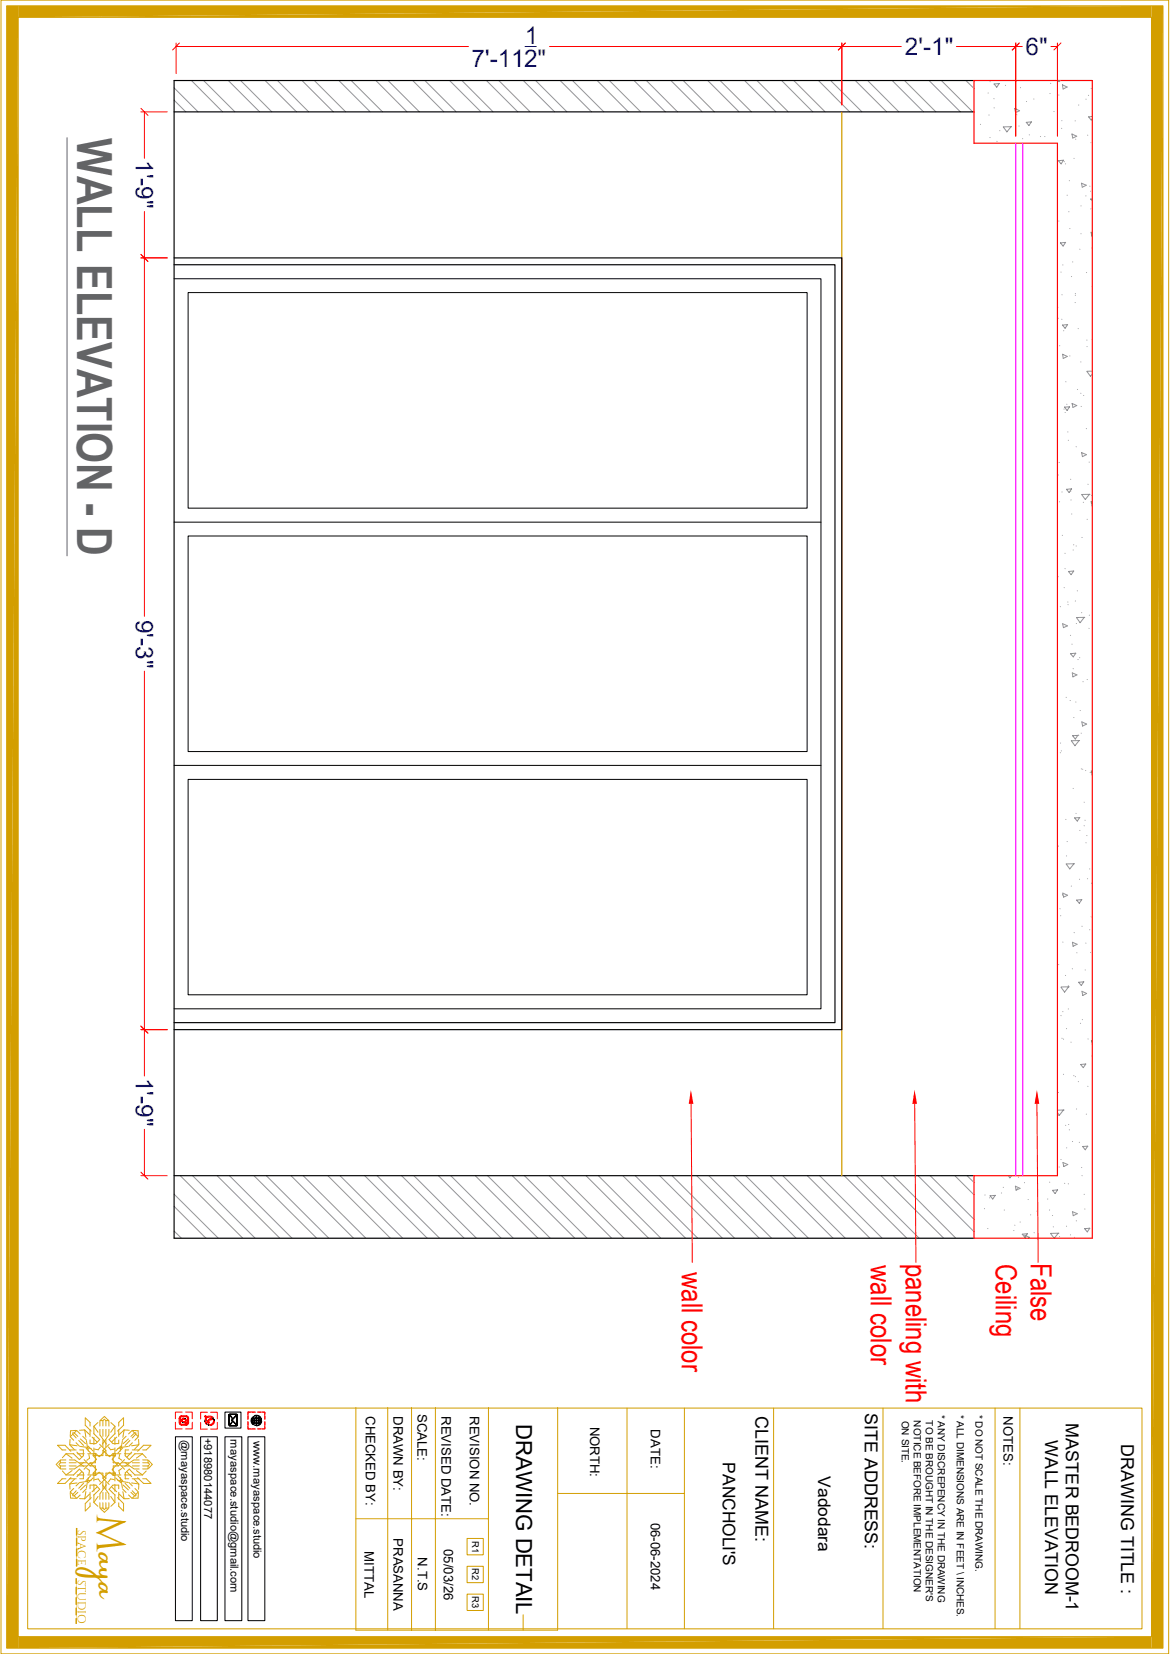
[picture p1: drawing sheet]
<svg xmlns="http://www.w3.org/2000/svg" width="297mm" height="420mm" viewBox="0 0 297 420" stroke-linecap="round" stroke-linejoin="round" font-family="sans-serif">
<g fill="none" stroke="#939598" stroke-width=".25">
<path d="M44.2 25.4l3 3M44.2 22.3l6.1 6.1M48.6 20.4l7.9 8M51.7 20.4l7.9 8M58 20.4l7.9 8M61.1 20.4l7.9 8M67.3 20.4l8 8M70.4 20.4l8 8M76.7 20.4l7.9 8M79.8 20.4l8 8M86 20.4l8 8M89.2 20.4l7.9 8"/>
<path d="M95.4 20.4l7.9 8M98.5 20.4l8 8M104.8 20.4l7.9 8M107.9 20.4l7.9 8M114.1 20.4l8 8M117.3 20.4l7.9 8M123.5 20.4l7.9 8M126.6 20.4l8 8M132.8 20.4l8 8M136 20.4l7.9 8M142.2 20.4l8 8M145.3 20.4l8 8"/>
<path d="M151.6 20.4l7.9 8M154.7 20.4l7.9 8M161 20.4l7.9 8M164.1 20.4l7.9 8M170.3 20.4l8 8M173.4 20.4l8 8M179.7 20.4l7.9 8M182.8 20.4l8 8M189 20.4l8 8M192.2 20.4l7.9 8M198.4 20.4l7.9 8M201.5 20.4l8 8"/>
<path d="M207.8 20.4l7.9 8M210.9 20.4l7.9 8M217.1 20.4l8 8M220.3 20.4l7.9 8M226.5 20.4l7.9 8M229.6 20.4l8 8M235.8 20.4l8 8M239 20.4l7.9 8M245.2 20.4l2.1 2.1M248.9 31.6h.1M250.8 23.6h.1M251 29.2h.1"/>
<path d="M251.3 34.9h.1M251.3 20.7h.1M252.3 25.1h.1M252.3 21.3l1.4-.1-.7 .9zM252.3 27.4h.1M253.1 35.9h.1M253.8 33.2h.1M255.2 21.7h.1M256.7 32.2l-1.1 1.3-.9-1.3M256.8 32.2h-2M257.6 27.6l1.2 .5-1 .5zM257.7 27.7h.1"/>
<path d="M258.1 29.2h.1M258.7 32h.1M259 22.3h.1M259.6 35.2h.1M260.5 31.1l1.3-.2-.6 1zM260.6 25.8h.1M261.3 34.2h.1M262.4 25.1h.1M264.1 34.7h.1M265.2 34.7h.1M266.5 23.7h.1M266.7 21.2h.1"/>
<path d="M267.5 28.3h.1M268.6 20.4l.3 .3 .2-.3M268.8 24.1h.1M269.5 32.6h.1M269.5 30.6h.1M269.7 21.5l1.2 .6-1 .5zM272.9 30.7h.1M273.1 35.3h.1M273.3 34.6l-1.2-.6 .2 1.1 1-.5M273.8 26.7h.1M275.7 25.2h.1M276.1 34.3h.1"/>
<path d="M276.3 24.2h.1M276.9 36.2h.1M277 22.5h.1M277.3 29.6l-.9 .1 .6 .8M277.3 30.1l-.3 .4M268.7 40.8l1.3-.1-.6 .9zM268.8 56.1h.1M270.2 41.1h.1M270.5 41.6h.1M270.9 49.6h.1M271.3 53.8h.1M271.4 45.9h.1"/>
<path d="M271.6 58h.1M272.6 40.2h.1M274.4 59.4h.1M274.4 52.3h.1M274.5 46.5l1.3 .5-1.1 .5zM275.6 49.7h.1M276.6 47.3h.1M276.9 48.6h.1M276.9 53h.1M277.3 50.5h-.4l.4 .6M277.3 59.1l-.3-.1 .2 1h.1M268.4 78v.1"/>
<path d="M269.2 61.7l1.3-.1-.6 .9zM269.3 69.1h.1M269.6 74.8h.1M269.8 67.3h.1M272 70.2h.1M272.3 66.5h.1M272.9 76.8h.1M273 74.5h.1M273 75h.1M274.1 63.3h.1M275.8 69.2h.1M277.2 63l.1 .1"/>
<path d="M277.2 72.8h.1M268.6 80.8h.1M269 87.8h.1M269.5 81.1h.1M269.7 82.5l1.3-.1-.6 1zM269.7 90l1.2 .5-1 .5zM270 84h.1M270.6 96.9h.1M271.6 90.4h.1M273.5 98.9h.1M273.7 83.4h.1M274.4 99.9h.1"/>
<path d="M274.4 91.9h.1M275.9 94.3l.9 1.2 .5-.5M275.9 86.4h.1M275.9 88h.1M277.2 86.1h.1M277.3 94.2l-1.3 .1M268.9 117.4h.1M270.1 103.9h.1M270.2 103.4l1.3-.1-.6 .9zM270.4 104.7h.1M270.8 102.7h.1M271.1 109.7h.1"/>
<path d="M271.2 111.8h.1M273.2 113.5h.1M273.3 103l-.9 .5-.2-1.1 1.1 .6M274.4 103.2h.1M274.6 114.9l1.2 .5-1 .6zM275.1 100.4h.1M275.8 108.8h.1M276.5 117.3h.1M268.6 120.6h.1M268.9 127.4h.1M269.6 124.9h.1M269.7 135.9h.1"/>
<path d="M270.7 124.2l1.3-.1-.6 1zM271.8 124.8h.1M271.8 121.7h.1M271.9 127h.1M272 130.5h.1M272.4 139.7h.1M272.5 138.3h.1M273.2 138.6h.1M274.7 136.5h.1M275 127.6h.1M276 131.9h.1M276.2 123h.1"/>
<path d="M276.6 125.5l-1.1 1.3-.9-1.2M276.7 125.5l-2 .1M277.2 125.8h.1M277.3 127.5l-.3-.1 .3 1M268.4 146.4h.2l-.2 .1M269.2 154.1h.1M269.7 158.4l1.3 .5-1 .5zM270.1 149.2h.1M270.3 140.5h.1M270.3 144.4h.1M271.1 152.9h.1M271.1 153.5h.1"/>
<path d="M272.5 145l-1.3 .1 .7 .8 .7-.9M273 152.6h.1M273.2 158.3h.1M273.5 150h.1M274.6 155.6h.1M275.3 156.8l-1.1 1.3-.9-1.3M275.4 156.8h-2M276.4 159.6h.1M276.5 156.2h.1M270.6 177.1h.1M271.7 177.9h.1M271.7 161.3h.1"/>
<path d="M271.7 166l1.4-.1-.6 .9zM272.1 163.6h.1M272.2 170.9l1.2 .5-1 .5zM272.4 169.8h.1M273.1 178.3h.1M273.6 167.5h.1M274.1 167h.1M274.9 173.1h.1M276 172.6h.1M269.2 191.1h.1M269.2 188.7h.1M269.4 190.7h.1"/>
<path d="M272.3 186.8l1.3-.1-.6 1zM272.6 182.2h.1M273.7 186.6h.1M273.8 186.8h.1M273.9 188l-1 1.4-1-1.3M274.1 188l-2 .1M274.2 180.4h.1M274.4 186.2h.1M274.5 195.2h.1M274.6 183.3l1.2 .6-1 .5zM274.8 195.3h.1M275.6 195.7h.1"/>
<path d="M276.7 196.2h.1M277.3 195.9l-.3-.1 .3 1M268.4 214.8h.2l-.2 .1M270.6 208.1h.1M270.7 217.3h.1M270.9 213.7h.1M272.4 200.2h.1M272.6 219.3l-1 1.3-1-1.2M272.8 219.3l-2 .1M272.8 207.7l1.3-.1-.6 .9zM273.1 206.5h.1M274.1 210.9h.1"/>
<path d="M275.2 203.7h.1M275.2 209.7h.1M275.4 208.3h.1M275.7 214h.1M275.9 212.2h.1M269.1 230.8h.1M269.2 232.5h.1M269.7 227.2h.1M269.8 239.2h.1M269.8 226.8l1.2 .5-1 .5zM271.9 225h.1M272.2 239.3l1.2 .5-1 .5z"/>
<path d="M272.7 236.8h.1M273.3 228.6l1.3-.2-.6 1zM274 223.3h.1M274.7 235.2h.1M275.6 239.5h.1M276.1 223.1h.1M276.6 220.6h.1M276.6 236.1h.1M277 232.8h.1M277.1 224.3h.1M268.7 244.9h.1M269.3 257.9h.1"/>
<path d="M269.8 256.9h.1M270.5 247.7h.1M271.2 256.2h.1M271.2 250.3h.1M271.3 250.6l-1 1.3-1-1.2M271.4 250.6h-1.9M272.2 246h.1M273.3 241.9h.1M273.8 249.4l1.3-.1-.6 .9zM274.3 259.8h.1M274.7 251.7l1.1 .6-.9 .5zM274.7 258.9h.1"/>
<path d="M275.5 246.3h.1M276.9 241.9h.1M268.6 277.4h.1M269.6 263.7h.1M270 272.8h.1M270 263.9h.1M270.7 261.2h.1M271.9 264.6h.1M272.6 273.1h.1M273 273.4h.1M273.7 274.7h.1M274.3 270.3l1.3-.1-.6 .9z"/>
<path d="M276.1 275.8h.1M276.2 263.8h.1M277.1 268.1h.1M277.3 264.3l-.2-.1 .2 1M277.3 269.4h.1M45.8 298.5l15.8 15.9M48.9 298.5l15.9 15.9M55.1 298.5l15.9 15.9M58.3 298.5l15.8 15.9M64.5 298.5l15.9 15.9M67.6 298.5l15.9 15.9M73.9 298.5l15.8 15.9"/>
<path d="M77 298.5l15.9 15.9M83.2 298.5l15.9 15.9M86.3 298.5l15.9 15.9M92.6 298.5l15.9 15.9M95.7 298.5l15.9 15.9M101.9 298.5l15.9 15.9M105.1 298.5l15.8 15.9M111.3 298.5l15.9 15.9M114.4 298.5l15.9 15.9M120.6 298.5l16 15.9M123.8 298.5l15.9 15.9M130 298.5l15.9 15.9"/>
<path d="M133.1 298.5l16 15.9M139.4 298.5l15.9 15.9M142.5 298.5l15.9 15.9M148.8 298.5l15.8 15.9M151.9 298.5l15.9 15.9M158.1 298.5l15.9 15.9M161.2 298.5l15.9 15.9M167.5 298.5l15.9 15.9M170.6 298.5l15.9 15.9M176.9 298.5l15.8 15.9M180 298.5l15.9 15.9M186.2 298.5l15.9 15.9"/>
<path d="M189.3 298.5l15.9 15.9M195.6 298.5l15.9 15.9M198.7 298.5l15.9 15.9M204.9 298.5l15.9 15.9M208.1 298.5l15.8 15.9M214.3 298.5l15.9 15.9M217.4 298.5l15.9 15.9M223.6 298.5l16 15.9M226.8 298.5l15.9 15.9M233 298.5l14.3 14.3M236.1 298.5l11.2 11.1M242.4 298.5l4.9 4.9"/>
<path d="M245.5 298.5l1.8 1.8M255.9 298.5l.5 .6 .4-.6M258.5 298.9h.1M268.4 282.5l.5 .7M268.4 283.2l.2 .1h-.2M268.9 296.3h.1M269.3 294.4h.1M269.8 295.2l1.3 .5-1.1 .5zM270 281.9l-1.1 1.3M270.1 281.9h-1.7M270.5 285.8h.1M270.8 291.5h.1"/>
<path d="M271.3 285.5h.1M271.4 286.9h.1M272.2 289.9h.1M273.3 281.6h.1M274 290.1h.1M274.6 296.5h.1M274.7 298.5h.1M275.5 291.9l.6-.9-1.3 .1 .7 .9M275.8 282.9h.1M44.2 306.3l8.1 8.1M44.2 303.2l11.2 11.2M44.2 312.6l1.9 1.8"/>
<path d="M249.9 306.9h.1M250 303.4h.1M250.7 312h.1M251.2 304.2h.1M251.3 303.7l1.3-.2-.6 1zM254.2 302.9h.1M254.7 301.5h.1M254.9 307.3h.1M257.3 312.5h.1M257.6 311.1h.1M257.8 301.2l1.2 .6-1.1 .4zM258.2 301.8h.1"/>
<path d="M259 310.3h.1M259.5 313.4l1.3-.1-.6 .9zM260.1 300.3h.1M260.3 314.4l-.1-.7 1.2 .5-.4 .2M261 304.6h.1M261.6 308.5h.1M262.5 313h.1M263.2 307.6h.1M263.4 313.3h.1M265.9 304.5h.1M266.4 307.3h.1M266.4 300.2h.1"/>
<path d="M266.7 313.2l.9 1.2M267.2 308.7h.1M267.2 302.3l1.3-.2-.7 1zM267.4 311.5h.1M268.6 313.1l-1 1.3M268.8 313.1l-2 .1M268.9 314h.1M270.3 300.5h.1M270.7 311.4h.1M271.2 300.6h.1M271.7 313.6h.1M272.2 307.7l1.3 .5-1 .5z"/>
<path d="M272.8 314.2h.1M273.2 310h.1M275.2 303.3h.1M275.3 312l1.3-.1-.6 .9zM275.4 307h.1"/>
</g>
<path d="M44.2 28.4h203.1M247.3 20.4h-203.1v294h203.1M44.2 65.5h169.5v196h-169.5M44.2 67.2h167.8v192.5h-167.8M44.2 298.5h203.1" fill="none" stroke="#000" stroke-width=".3"/>
<path d="M247.3 20.4h30v294h-30v-15.9h21.1v-262.1h-21.1z" fill="none" stroke="#f00" stroke-width=".3"/>
<path d="M257.9 36.4v262.1M259.6 36.4v262.1" fill="none" stroke="#f0f" stroke-width=".3"/>
<path d="M213.7 28.4v270.1" fill="none" stroke="#dd6e00" stroke-width=".3"/>
<path d="M44.2 70.8h164.2v185.4h-164.2M47.8 74.3h157.1v54.7h-157.1zM44.2 132.6h164.2M47.8 136.1h157.1v54.7h-157.1zM44.2 194.4h164.2M47.8 197.9h157.1v54.7h-157.1z" fill="none" stroke="#000" stroke-width=".25"/>
<g fill="none" stroke="#f00" stroke-width=".25">
<path d="M44.7 11.8h74.2M44.7 10.9v7.8M45.6 10.9l-1.8 1.8M139.5 11.8h89.3M213.7 10.9v15.7M214.6 10.9l-1.8 1.8M242.8 11.8h16.7M257.9 10.9v23.7M258.7 10.9l-1.7 1.8M266.8 11.8h1.6M268.4 10.9v23.7M269.3 10.9l-1.8 1.8"/>
<path d="M35.8 28.4h6.7M35.8 27.5l1.7 1.8M36.7 28.4v11.8M36.7 53.7v102.8M35.8 65.5h6.7M35.8 64.6l1.7 1.8M36.7 170.4v102.8M35.8 261.5h6.7M35.8 260.6l1.7 1.7M35.8 298.5h6.7M35.8 297.6l1.7 1.8M36.7 286.8v11.7"/>
</g>
<path d="M133.3 11.8h2.9" fill="none" stroke="#00f" stroke-width=".25"/>
<path d="M263.2 276.7l.6 3.6h-1.2z" fill="#f00"/>
<path d="M263.2 280.3l.3 40.2" fill="none" stroke="#f00" stroke-width=".25"/>
<path d="M232.2 276.7l.6 3.6h-1.2z" fill="#f00"/>
<path d="M232.2 280.3l.3 40.2" fill="none" stroke="#f00" stroke-width=".25"/>
<path d="M175.4 276.7l.6 3.6h-1.2z" fill="#f00"/>
<path d="M175.4 280.3l.3 40.2" fill="none" stroke="#f00" stroke-width=".25"/>
<path d="M17 35v106.1" fill="none" stroke="#636466" stroke-width=".25"/>
<g fill="none" stroke="#e0ac11" stroke-width=".25">
<path d="M15.2 370.8l-.9 1.1 .9 1M15.3 372.2v.8h1.4M15.3 372.2h1.4M15.3 371.4l-.3 .5 .3 .3M15.3 371.4h1.4M15.8 373.5l1 1M16.7 370.7h-1.4v.7M16.7 368.2h-.9l-1.2-1.2h1.9l1.5 1.5M16.8 374.5h1.9M16.8 369.1h1.9M16.8 369.1l-1 1.1M16.8 369.1l1.5 1.1"/>
<path d="M17.6 372.2h1.7M17.6 371.4h1.7M17.6 373h1.4M17.6 375.5h1.7M17.6 370.7h1.4M17.6 368.2h1.7M17.7 366.9l1.2 1.2M17.8 365.5l-.1 1.4 1.9 .2M17.8 379.1l.1 1.3M17.9 363.3l-.1 1.3M18 375.2l-1.5 1.5h-1.9l1.2-1.2h.9M18.3 373.4l-1.5 1.1"/>
<path d="M18.5 364.2l-.7 .6 .9 .9M18.5 379.5v.3h.3M18.5 364.2l.8 .9M18.6 374.6l1.6-1.6 1 1v1.5h-1M18.7 378l-.9 .8 .7 .7M18.8 363.9l.7-.7 .9 .9M18.8 363.9h-.3v.3M18.8 363.9l1 .8M18.9 375.6l-1.2 1.2M19 370.8l1.6 1M19.3 366.4l.9 .8M19.3 363.2l-1.4 .1"/>
<path d="M19.3 378.5l-.8 1M19.5 368.7l1.2 1.3M19.6 376.6l-1.9 .2 .1 1.4M19.6 374.5h1.8M19.6 369.1h1.8M19.8 378.9l-1 .9M20 365.8l1.2 1.2M20.2 363.2l1.3-.1 .3 1.9M20.2 376.4l-.9 .9M20.2 372.2h1.8M20.2 368.2h1v1.5l-1 .9-1.6-1.5M20.2 371.4h1.8"/>
<path d="M20.4 379.6l-.9 .9-.7-.7M20.4 367.3l1.9 .2 .1 1M20.4 365.4l1.3 1.2M20.6 371.9l-1.6 1M20.6 371.9l.7 .5M20.7 373.7l-1.2 1.3M21 364.7l.9 .9M21.2 376.6l-1.2 1.3M21.3 371.3l-.7 .5M21.3 373.1l1.2-1.2 .4 .3 .3-.3 1.3 1.3-.9 .9M21.5 363.1l1.2 1.2M21.7 377.1l-1.3 1.2"/>
<path d="M21.8 378.8l-.3 1.8-1.3-.1M21.8 367.7l1.2 1.3M21.9 378.1l-.9 .9M21.9 365.8l.3 1.9 1 .1M22 372.9l.7 .5-.1 .9M22.3 369.1h1.9v2.3h-1.3M22.4 367.2l1.2 1.2M22.4 375.2l-.1 .9-1.9 .3M22.6 369.4l.1 .9-.7 .5M22.7 379.4l-1.2 1.2M22.9 372.2h1.3v2.3h-1.9M22.9 362.1v-.9l-1.3-1.2v1.9l1.6 1.5"/>
<path d="M22.9 363v1.7M22.9 378v-.9h1.4l1 1.1-1.5 1.4M22.9 378.9v1.8M23 374.7l-1.2 1.3M23.2 375.9l-1 .1-.3 1.9M23.4 364.9l1.2 1.2M23.6 369.6l.9 .9-1.3 1.3-.3-.4-.4 .4-1.2-1.2M23.6 375.3l-1.2 1.2M23.7 369.1v.6h.5M23.8 364l1.5 1.5-1 1.1h-1.4v-1M23.8 367.7v1.9h2.3v-1.3M23.8 369.1h.5v.5"/>
<path d="M23.8 362.2v1.9M23.8 365v1.8M23.8 376.9v1.8M23.8 379.6v1.9M23.8 362.2l1.1 1.5M24 375.7l.9-.2 .6 .8M24.2 374.1h-.5v.4M24.3 374.6l.9-.8 1.3 1.2-.4 .4 .4 .4-1.2 1.1M24.3 374.1v.5h-.5M24.6 377.6l-1.2 1.2M24.8 361.2l-1 1M24.9 380l-1.1 1.5"/>
<path d="M25.3 366.7l1.2 1.2-.4 .4 .4 .3-1.3 1.3-.9-.9M25.4 363v1.4M25.4 379.3v1.4M25.4 364.4l1.6 2.3M25.5 360.6l1-.9 1 .9M25.5 367.4l-.6 .7-.9-.1M26 377l.5 .7M26.1 360.7h-.7v1.4M26.1 375.4v-1.3h-2.3v1.9M26.1 360.7v1.4M26.1 363v1.7M26.1 365.6v1.8"/>
<path d="M26.1 376.3v1.8M26.1 379v1.7M26.1 360.7l.4-.3 .4 .3M26.5 377.7l-1.1 1.6M26.5 377.7l1.1 1.6M26.9 360.7h.7v1.4M26.9 375.4v-1.3h2.3v1.9M26.9 360.7v1.4M26.9 363v1.7M26.9 365.6v1.8M26.9 376.3v1.8M26.9 379v1.7"/>
<path d="M27 377l-.5 .7M27.5 367.4l.6 .7 .9-.1M27.6 364.4l-1.6 2.3M27.6 363v1.4M27.6 379.3v1.4M27.7 366.7l-1.2 1.2 .4 .4-.4 .3 1.3 1.3 .9-.9M28.1 380l1.1 1.5M28.2 361.2l1 1M28.4 377.6l1.2 1.2M28.7 374.1v.5h.5M28.7 374.1h.6v.4M28.7 374.6l-.9-.8-1.3 1.2 .4 .4-.4 .4 1.2 1.1"/>
<path d="M29 375.7l-.9-.2-.6 .8M29.2 367.7v1.9h-2.3v-1.3M29.2 369.1h-.5v.5M29.2 362.2v1.9M29.2 365v1.8M29.2 376.9v1.8M29.2 379.6v1.9M29.2 362.2l-1.1 1.5M29.2 364l-1.5 1.5 1 1.1h1.4v-1M29.3 369.1v.6h-.6M29.3 369.6l-.9 .9 1.3 1.3 .4-.4 .3 .4 1.2-1.2M29.4 375.3l1.2 1.2"/>
<path d="M29.6 364.9l-1.2 1.2M29.8 375.9l1 .1 .3 1.9M29.9 374.7l1.3 1.3M30.1 372.2h-1.4v2.3h2M30.1 362.1v-.9l1.3-1.2v1.9l-1.6 1.5M30.1 363v1.7M30.1 378v-.9h-1.4l-1 1.1 1.5 1.4M30.1 378.9v1.8M30.3 379.4l1.2 1.2M30.4 369.4l-.2 .9 .7 .5M30.5 375.2l.1 .9 1.9 .3M30.6 367.2l-1.2 1.2"/>
<path d="M30.7 369.1h-2v2.3h1.4M30.9 372.2h1.8M30.9 372.9l-.7 .5 .2 .9M30.9 371.4h1.8M31.1 365.8l-.3 1.9-1 .1M31.1 378.1l.9 .9M31.2 367.7l-1.3 1.3M31.2 378.8l.3 1.8 1.3-.1M31.3 377.1l1.3 1.2M31.5 363.1l-1.2 1.2M31.6 374.5h1.7M31.6 369.1h1.7"/>
<path d="M31.6 373.1l-1.2-1.2-.3 .3-.4-.3-1.3 1.3 .9 .9M31.7 371.3l.7 .5M31.7 376.6l1.3 1.3M32 364.7l-.9 .9M32.2 373.7l1.2 1.3M32.4 371.9l1.5 1M32.4 371.9l-.7 .5M32.5 367.3l-1.9 .2-.1 1M32.6 365.4l-1.3 1.2M32.6 379.6l.9 .9 .7-.7M32.7 368.2h-.9v1.5l1 .9 1.5-1.5M32.7 376.4l.9 .9"/>
<path d="M32.8 363.2l-1.3-.1-.3 1.9M33 365.8l-1.3 1.2M33.2 378.9l1 .9M33.4 376.6l1.9 .2-.1 1.4M33.4 368.7l-1.2 1.3M33.6 375.5h1.7M33.6 378.5l.9 1M33.6 368.2h1.7M33.6 372.2h1.8M33.6 371.4h1.8M33.6 366.4l-.9 .8M33.7 363.2l1.4 .1v1.3"/>
<path d="M33.9 370.8l-1.5 1M34 373h1.3M34 370.7h1.3M34.1 375.6l1.1 1.2M34.2 363.9l-.7-.7-.9 .9M34.2 363.9h.3M34.2 363.9l-1 .8M34.2 379.8h.3M34.2 374.5h2M34.2 369.1h2M34.2 378l.9 .8-.6 .7M34.3 374.6l-1.5-1.6-1 1v1.5h.9"/>
<path d="M34.5 364.2l.6 .6-.9 .9M34.5 363.9v.3M34.5 379.5v.3M34.5 364.2l-.9 .9M34.6 373.4l1.6 1.1M34.9 375.2l1.5 1.5h2l-1.3-1.2h-.9M35.1 379.1v1.3M35.2 365.5l.1 1.4-1.9 .2M35.2 366.9l-1.1 1.2M36.2 369.1l.9 1.1M36.2 369.1l-1.6 1.1M36.2 370.7h1.4v.7"/>
<path d="M36.2 368.2h.9l1.3-1.2h-2l-1.5 1.5M36.2 372.2h1.4M36.2 371.4h1.4M37.1 373.5l-.9 1M37.6 372.2v.8h-1.4M37.6 371.4l.4 .5-.4 .3M37.7 370.8l1 1.1-1 1M17.9 380.4h1.4M23.2 380.3l-1.6 1.5v1.9l1.3-1.2v-.9M23.8 381.5l1 1M25.4 381.6v1.3h.7M25.5 383.1l1 .9 1-.9"/>
<path d="M26.1 381.6v1.3M26.1 382.9l.4 .4 .4-.4M26.9 381.6v1.3M27.6 381.6v1.3h-.7M29.2 381.5l-1 1M29.8 380.3l1.6 1.5v1.9l-1.3-1.2v-.9M35.1 380.4h-1.4"/>
</g>
<g fill="#d39e00">
<path d="M292.3 1.5h2.9l-2.9 417z"/>
<path d="M295.2 1.5v417h-2.9z"/>
<path d="M4.6 415.6h287.7l-287.7 2.9z"/>
<path d="M4.6 418.5l287.7-2.9v2.9z"/>
<path d="M4.6 1.5h287.7l-287.7 2.9z"/>
<path d="M4.6 4.4l287.7-2.9v2.9z"/>
<path d="M1.7 1.5h2.9l-2.9 417z"/>
<path d="M4.6 1.5v417h-2.9z"/>
</g>
<g fill="none" stroke="#d39e00" stroke-width=".25">
<path d="M.3 0h296.4v419.9h-296.4zM1.7 1.5h293.5v417h-293.5zM4.6 4.4h287.7v411.2h-287.7zM7 357.5h282.9v56.1h-282.9zM90.3 357.4v56.5h51.3v-56.5M98.4 357.4v56.5M104.5 357.4v56.5M110.5 357.4v56.5M124 357.4v56.5M159.2 357.5v56.1M173.7 357.5v56.1M196.4 357.5v56.1"/>
<path d="M224.2 357.5v56.1M252.6 357.5v56.1M258.9 357.5v56.1M141.6 379.2h32.1M19.4 389.8v-1.7l.1 1.7M19.4 390.7v1.7M19.4 393.3v1.8M19.4 395.9l.1 1.7v-1.7M19.5 388.1v9.5M19.5 390.7v1.7M19.5 393.3v1.8M90.3 385.7h33.7"/>
<path d="M118.6 390.7h4.1v4.1h-4.1zM118.6 397.7h4.1v4.2h-4.1zM19.3 411v1.2l.1-1.2M19.3 402.1l.1-1.2v1.2M19.3 403v1.8M19.3 405.7v1.7M19.3 408.3v1.8M19.3 400.9v11.3M19.4 403v1.8M19.4 405.7v1.7M19.4 408.3v1.8M118.6 404.8h4.1v4.1h-4.1z"/>
<path d="M132.8 410v3.9"/>
</g>
<g fill="none" stroke="#000" stroke-width=".25">
<path d="M45.7 359.6v2.1M47.6 359.6v2.1M47.7 359.6v2.1M57.1 358.6h4.1v4h-4.1zM58.1 359.4l.3-.4h1.6l.3 .4M58.1 359.3v2.6M58.1 359.2v2.8M58.2 359.1v3M58.2 359.4l.1-.2 .7 1.1-.2 .3 .2 .2-.7 1.1-.1-.1M58.4 359.2h1.7l-1 1.1zM60.2 359.3l-1.2 1.3 1.2 1.2M60.2 359.1v3"/>
<path d="M60.2 359.2v2.8M60.3 359.3v2.6M64.2 359.8l.2 .3-.5 .5zM64.6 359.5a1.3 1.3 0 0 1 1.7 .5M65 359.5l-.7 .2 .2 .4 .5-.1M65.1 359.4v2.7M65.1 359.4v2.7a1.32 1.32 0 0 0 1.3-1.2M65.2 359.5l.6 .2-.1 .4-.5-.1zM66 359.8l.3 .8-.5-.5zM44.5 364.8h4.3v46.7h-4.3zM50.9 364.8h4.3v46.7h-4.3zM57.1 364.8h4.3v46.7h-4.3z"/>
<path d="M59.1 360.9l1 1.1h-1.7zM60.3 361.8l-.4 .3h-1.6l-.2-.3M62.9 364.8h4.3v46.7h-4.3zM63.9 360.8l.5 .5-.2 .3zM63.9 360a1.27 1.27 0 0 0 .3 1.7M64 360.6l.4-.3 .1 .3zM64 360.8h.5l-.1 .3zM65 360.8h-.4v.4l.4 .1M65 360.1l-.4 .1v.4h.4M65 361.4l-.5-.1-.2 .4 .7 .2M65.2 360.8h.3l.1 .4-.4 .1zM65.2 360.1l.4 .1-.1 .4h-.3z"/>
<path d="M65.7 360.8h.5l-.5 .3zM65.7 360.3l.5 .3h-.5zM66 361.6l-.2-.3 .5-.5a1.16 1.16 0 0 1-1.1 1.1v-.5l.5-.1 .1 .4"/>
</g>
<g fill="#000">
<path d="M45.6 359.9l-.1 1.5zM45.6 359.9v1.6zM45.6 359.7v1.8zM45.6 359.7v2zM45.7 359.6v.5zM45.7 359.6v.4zM45.8 359.6l-.1 .4zM45.8 359.6v.4zM45.8 359.6v.3zM45.9 359.5l-.1 .4zM45.9 359.5v.3zM46 359.5l-.1 .3z"/>
<path d="M46 359.5v.3zM46.1 359.5v.2zM46 359.5v.2zM46.1 359.5l-.1 .2zM46.1 359.5h1.1l-1.1 .2zM46.1 359.7l1.1-.2v.2zM47.2 359.5v.2zM47.3 359.5l-.1 .2zM47.3 359.5v.2zM47.4 359.5v.3zM47.5 359.5v.3zM47.5 359.6v.3z"/>
<path d="M47.6 359.6v.4zM47.6 359.6v.5zM47.8 359.7l-.2 2zM47.8 359.7v2zM47.8 359.9v1.8zM52 359.5v.2zM52.1 359.5v.3zM52.1 359.5v.4zM52.1 359.5v.2zM52.2 359.5v.7zM52.3 359.6v1.9zM52.2 359.5l.1 .1-.1 1.8z"/>
<path d="M52.3 359.6v1.9l-.1-.1zM52.3 359.6v1zM52.3 359.6v1.2zM52.4 359.9v.5zM52.4 359.6l-.1 1zM52.4 359.6l.3 .1-.3 .2zM52.4 359.9l.3-.2v.3zM52.7 359.7v.3zM52.7 359.7l.2-.1-.2 .4zM52.9 359.6l-.2 .4zM52.9 359.6v.3zM53 359.6l-.1 .3z"/>
<path d="M53 359.6h.1l-.1 .3zM53.1 359.6l-.1 .3zM53.1 359.6v.2zM53.2 359.6l-.1 .2zM53.2 359.6h.1l-.1 .2zM53.3 359.6l-.1 .2zM53.3 359.6h.1l-.1 .2zM53.4 359.6l-.1 .2zM53.4 359.6v.2zM53.5 359.6v.3zM53.6 359.6v.3zM53.5 359.6h.1l-.1 .3z"/>
<path d="M53.6 359.6v.3h-.1zM53.6 359.6l.2 .1-.2 .2zM53.8 359.7v.3l-.2-.1zM53.8 359.7v.3zM53.9 359.8v.3zM54.1 359.9v.4zM53.9 359.8l.2 .1-.2 .2zM54.1 359.9v.4l-.2-.2zM54.1 360v.4zM58.2 359.1v.2zM58.2 359.1v.3zM58.3 359.1v.1z"/>
<path d="M58.2 359.1v.1zM58.3 359.1l-.1 .1zM58.3 359v.2zM58.3 359v.3zM58.4 359.2v.2zM58.4 359v.2zM58.4 359v.4zM58.4 359h1.5l-1.5 .2zM58.4 359.2l1.5-.2zM60 359v.2zM59.9 359v.2zM60 359l-.1 .2z"/>
<path d="M60.1 359.1v.1zM60.1 359.2l-1 1.2zM60.1 359.1v.3zM60.2 359.1v.2zM60.2 359.1v.3zM60.2 359.1l-.1 .3zM64 359.9v.3zM64 359.9l-.1 .4zM64.1 359.8l-.1 .3zM64.1 359.8v.2zM64.2 359.7l-.1 .3zM64.2 359.7v.2z"/>
<path d="M64.3 359.6v.4zM64.2 359.7l.1-.1-.1 .2zM64.3 359.6v.4l-.1-.2zM64.4 359.8v.3zM64.3 359.7v.3zM64.4 359.5l-.1 .2zM64.4 359.9v.4zM64.4 359.8v.5zM64.4 359.5h.1l-.1 .2zM64.5 359.5l-.1 .2zM64.5 359.5v.1zM64.6 359.5l-.1 .1z"/>
<path d="M64.6 359.5v.1zM64.7 359.4l-.1 .2zM64.9 359.4v.1zM64.7 359.4h.2l-.2 .2zM64.9 359.4l-.2 .2zM64.9 359.4h.1l-.1 .1zM64.9 359.5l.1-.1zM65.2 359.4h.1l-.1 .1zM65.2 359.5l.1-.1zM65.3 359.4v.1zM65.4 359.4l-.1 .1zM65.4 359.4h.1z"/>
<path d="M65.4 359.5l.1-.1v.2zM65.5 359.4v.2zM65.6 359.5l-.1 .1zM65.6 359.5h.1zM65.6 359.6l.1-.1zM65.7 359.9v.4zM65.7 359.9v.6zM65.8 359.8v.3zM65.8 359.8l-.1 .5zM65.8 359.8v.5zM65.7 359.5v.1zM65.8 359.7v.3z"/>
<path d="M65.8 359.6v.1zM65.8 359.7v.4zM65.8 359.5v.2zM65.8 359.6v.4zM65.9 359.6l-.1 .4zM65.9 359.6v.4zM66 359.7l-.1 .3zM66 359.7v.1zM66 359.7v.2zM66.1 359.8v.2zM66.2 359.9v.2zM66.2 359.9v.3z"/>
<path d="M45.5 360v1.3zM45.5 360v1.4zM45.7 361.3v.4zM45.7 361.4v.4zM45.8 361.4l-.1 .4zM45.8 361.4v.4zM45.8 361.5v.3zM45.9 361.6v.3zM46 361.6v.3zM46 361.7v.2zM46.1 360.5v.3zM46.1 360.5v.4z"/>
<path d="M46.1 361.7v.2zM46.1 361.7l-.1 .2zM46.1 360.4v.5zM46.1 360.4v.6zM46.2 360.3l-.1 .7zM46.2 360.3v.8zM46.3 360.2l-.1 .9zM46.3 360.2v.9zM46.3 360.7v.5zM46.3 360.8v.4zM46.3 360.2v.5zM46.3 360.2v1z"/>
<path d="M46.4 360.8v.4zM46.4 360.9v.3zM46.4 360.2v.3zM46.4 360.8l-.1 .4zM46.3 360.2v.4zM46.4 360.2l-.1 .4zM46.4 360.9v.4zM46.4 360.1v.4zM46.4 361v.3zM46.4 360.1v.3zM46.5 361v.3zM46.5 360.1l-.1 .3z"/>
<path d="M46.6 361.1v.2zM46.6 360.1v.2zM46.6 361.1l-.1 .2zM46.5 360.1v.3zM46.6 360.1l-.1 .3zM46.7 361.1l-.1 .2zM46.7 360l-.1 .3zM46.7 361.1v.2zM46.7 360v.3zM46.7 360.1v.2zM46.8 361.1v.2zM46.8 360.1v.2z"/>
<path d="M46.8 361.1l-.1 .2zM46.8 360.1l-.1 .2zM46.9 361v.3zM46.9 360.1v.3zM46.9 361l-.1 .3zM47 360.9l-.1 .4zM47 360.1v.4zM47 360.8v.4zM47 360.2v.3zM47 360.2v.4zM47 360.9v.4zM47.1 360.7l-.1 .5z"/>
<path d="M47.1 360.2v.5zM47.1 360.2v1zM47.2 361.2v.2zM47.2 361.3v.1zM47.1 360.2v.9zM47.2 360.3l-.1 .8zM46.1 361.7h1.1l-1.1 .2zM46.1 361.9l1.1-.2v.2zM47.2 360.3v.8zM47.2 360.4v.7zM47.2 361.2v.3zM47.2 361.7v.2z"/>
<path d="M47.3 361.7l-.1 .2zM47.2 360.4v.6zM47.3 360.5l-.1 .5zM47.3 361.2v.3zM47.3 361.2l-.1 .3zM47.3 361.7v.2zM47.3 360.5v.4zM47.3 360.6v.3zM47.4 361.2v.3zM47.4 361.2l-.1 .3zM47.4 361.6v.3zM47.4 361.6l-.1 .3z"/>
<path d="M47.4 361.2v.2zM47.5 361.3v.1zM47.5 361.3l-.1 .1zM47.5 361.6l-.1 .3zM47.5 361.5v.3zM47.5 361.5v.4zM47.6 361.4l-.1 .4zM47.6 361.3v.5zM47.6 361.4v.4zM47.9 360v1.4zM47.9 360.1v1.3zM47.8 359.9v1.6z"/>
<path d="M47.9 360l-.1 1.5zM52 360.6v.3zM52.1 360.4v.7zM52.1 360.5l-.1 .4zM52.1 360.5v.6zM52.2 360.2v1.2zM52.2 360.2l-.1 .9zM52.3 360.8v.7zM52.3 360.9v.7zM52.4 361.1v.5zM52.5 361.3v.4zM52.5 360.3l-.1 .1z"/>
<path d="M52.5 361.3l.1 .1-.1 .3zM52.6 361.4v.4l-.1-.1zM52.6 361.4v.4zM52.7 361.5v.3zM52.7 361v.2zM52.7 361.1v.1zM52.7 361.6v.3zM52.7 360.8v.5zM52.7 360.9v.3zM52.7 360.9v.4zM52.8 360.7v.7zM52.8 360.7l-.1 .6z"/>
<path d="M52.8 360.6v.8zM52.9 361.7v.2zM52.7 361.6l.2 .1-.2 .2zM52.9 361.7v.2h-.2zM52.9 360.5v.9zM52.9 360.6v.8zM52.9 360.6l-.1 .8zM53 361v.4zM53 360.5v.4zM53 360.9v.5zM53 360.5v.9zM53 360.5l-.1 .9z"/>
<path d="M52.9 361.7h.1l-.1 .2zM53 361.7v.3l-.1-.1zM53 361.1v.1zM53 361.1v.3zM53 360.4v.5zM53 361.7v.3zM53.1 361.7l-.1 .3zM53 360.4v.4zM53.1 360.4l-.1 .4zM53.1 360.4v.3zM53.2 360.3l-.1 .4zM53.1 361.7h.1l-.1 .3z"/>
<path d="M53.2 361.7l-.1 .3zM53.2 360.3v.3zM53.3 360.2l-.1 .4zM53.2 361.7h.1l-.1 .3zM53.3 361.7l-.1 .3zM53.3 360.2v.3zM53.4 360.2v.3zM53.4 360.2l-.1 .3zM53.3 361.7v.3zM53.4 361.7l-.1 .3zM53.5 360.2v.4zM53.5 360.1v.5z"/>
<path d="M53.6 360.2v.4zM53.6 360.1v.5zM53.6 360.1l-.1 .5zM53.6 361.7v.2zM53.4 361.7h.2l-.2 .3zM53.6 361.7v.2l-.2 .1zM53.6 360.2v.3zM53.7 360.2l-.1 .3zM53.6 361.7l.2-.1-.2 .3zM53.8 361.6l-.2 .3zM53.7 360.2v.3zM53.8 360.3l-.1 .2z"/>
<path d="M53.8 361.5v.4zM53.8 360.3v.1zM53.8 360.3v.2zM53.9 361.5l-.1 .4zM54 361.4l-.1 .4zM54 361.3v.4zM54.1 361.2l-.1 .5zM54.2 360v.6zM54.2 360v.8zM54.2 360.8v.8zM54.2 361v.6zM54.2 361l-.1 .6z"/>
<path d="M54.2 360v1.5zM54.3 360.2l-.1 1.3zM54.3 360.2v1.2zM54.4 360.3l-.1 1.1zM54.4 360.3v1zM54.4 360.4v.9zM54.4 360.6v.3zM54.4 360.5v.6zM54.4 360.6v.5zM54.4 360.4v.7zM58.2 361.9v.2zM58.2 361.8v.3z"/>
<path d="M58.3 361.9v.2zM58.3 361.9l-.1 .2zM58.3 361.8v.3zM58.4 362v.1zM58.4 361.7v.3zM58.4 361.8l-.1 .3zM59 360.4v.4l-.2-.2zM59 360.9l-.6 1zM58.4 359.2l.6 .8zM58.4 359.4l.6 .9zM59 360.8v.3zM59 360.6v.2z"/>
<path d="M59 360.3v.3zM59 360v.3zM59 360.1v.2zM59 360.6v.4zM59.1 360.7l-.1 .3zM59 360.1v.4zM59.1 360.3l-.1 .2zM58.4 362h1.5l-1.5 .1zM58.4 362.1l1.5-.1zM60 362v.1zM59.9 362v.1zM60 362l-.1 .1z"/>
<path d="M60.1 361.9v.2zM60.1 362v.1zM60.1 362l-.1 .1zM59.1 360.7l1 1.1zM59.1 360.9l1 1zM60.1 361.8v.3zM60.2 361.8v.3zM60.2 361.8l-.1 .3zM63.8 360.3v.5zM63.8 360.3v.8zM63.9 360.1v1.2zM63.9 360.1l-.1 1z"/>
<path d="M63.9 360.8v.5zM63.9 361.1v.3zM63.9 360.6v.2zM63.9 360.5v.4zM63.9 360.1v.5zM63.9 360v.6zM64 360.4v.4zM64 360.4l-.1 .5zM64 360.4v.6zM64 361.3v.2zM64 360.6v.2zM64 360.4v.2z"/>
<path d="M64.1 360.4l-.1 .2zM64 360.8v.2zM64.1 360.8v.2zM64.1 361.4v.3zM64.1 360.4v.2zM64.1 360.3v.3zM64.2 361.5v.2zM64.2 361.6v.2zM64.2 360.3l-.1 .2zM64.1 360.9v.2zM64.2 361v.1zM64.3 361v.2z"/>
<path d="M64.3 360.2l-.1 .2zM64.3 361.4v.4zM64.3 361.4l-.1 .4zM64.3 361.4v.4h-.1zM64.4 361.3v.3zM64.4 361.1v.2zM64.3 361.7v.1zM64.4 361.7v.2zM64.4 361.3l-.1 .4zM64.3 360.2l.1-.1-.1 .3zM64.4 360.1l-.1 .3zM64.3 361l.1 .1-.1 .1z"/>
<path d="M64.3 361.2l.1-.1v.2zM64.4 361.1v.4zM64.4 361.1v.5zM64.5 361l-.1 .5zM64.5 360v.5zM64.5 360v1.4zM64.5 360.1v1.3zM64.5 360.8v.6zM64.5 360v.8zM64.5 360.6v.2zM64.5 360v.6zM64.4 361.7l.1 .1-.1 .1z"/>
<path d="M64.4 361.9l.1-.1zM64 360.6h.5l-.5 .2zM64 360.8l.5-.2zM64.5 360.1v1.2zM64.6 360.1v1.3zM64.6 360.4v.6zM64.6 360.3v.8zM64.6 360.4v.7zM64.6 360.2v1zM64.6 360.3v.9zM64.6 360.1v.1zM64.5 361.8v.1z"/>
<path d="M64.6 360.6v.2zM64.6 360.6v.4zM64.6 361.8v.2zM64.7 361.9l-.1 .1zM64.6 360.1l.2-.1-.2 .2zM64.8 360l-.2 .2zM64.6 361.2l.2 .1-.2 .1zM64.6 361.4l.2-.1zM64.8 361.3v.1zM64.8 360v.2zM64.9 361.9v.1zM64.7 361.9h.2z"/>
<path d="M64.7 362l.2-.1zM64.9 361.9h.1l-.1 .1zM64.9 362l.1-.1v.2zM64.8 361.3h.2l-.2 .1zM64.8 361.4l.2-.1v.1zM64.8 360h.2l-.2 .2zM64.8 360.2l.2-.2zM64.6 360.6h.4l-.4 .2zM64.6 360.8l.4-.2zM65.2 361.9h.1l-.1 .2zM65.3 361.9l-.1 .2zM65.3 361.9v.1z"/>
<path d="M65.4 361.9l-.1 .1zM65.4 361.3v.1zM65.4 360v.2zM65.2 361.3h.2l-.2 .1zM65.2 361.4l.2-.1zM65.2 360h.2l-.2 .1zM65.2 360.1l.2-.1v.2zM65.5 360.6v.2zM65.2 360.6h.3l-.3 .2zM65.2 360.8l.3-.2zM65.6 361.8v.2zM65.6 360.4v.6z"/>
<path d="M65.6 360.4l-.1 .4zM65.4 361.9l.2-.1-.2 .2zM65.4 362l.2-.2zM65.6 360.2v.8zM65.6 360.2v1zM65.4 361.3l.2-.1-.2 .2zM65.6 361.2l-.2 .2zM65.4 360l.2 .1-.2 .1zM65.4 360.2l.2-.1zM65.7 360v.8zM65.7 360v1.3zM65.7 360v1.4z"/>
<path d="M65.6 360.1v1.3zM65.7 360.1l-.1 1.3zM65.7 360v.6zM65.7 360.6v.2zM65.7 360.8v.6zM65.7 361v.4zM65.7 361.1v.4zM65.6 361.8l.1-.1-.1 .3zM65.7 361.7l-.1 .3zM65.8 361.3v.3zM65.8 360.1v.2zM65.8 360.2v.1z"/>
<path d="M65.7 361.7v.2zM65.8 361.7l-.1 .2zM65.8 361.1v.5zM65.8 361.7v.1zM65.8 361.7v.2zM65.8 361.4v.3zM65.9 361.4l-.1 .3zM65.9 361.6v.2zM65.9 361.4v.3zM65.9 361.5v.2zM65.9 361.6l-.1 .2zM65.8 360.2h.1z"/>
<path d="M65.8 360.3l.1-.1v.2zM65.8 361.1l.1-.1-.1 .3zM65.9 361l-.1 .3zM66 361.6v.2zM66 361.6l-.1 .2zM66 361l-.1 .2zM65.9 360.2v.2zM66 360.3v.1zM66 361.5v.3zM66.1 361.4l-.1 .3zM66 361l.1-.1-.1 .2zM66.1 360.9l-.1 .2z"/>
<path d="M66.2 361.3v.2zM66.2 361.3l-.1 .4zM66.2 360.8l-.1 .3zM66 360.3l.2 .1-.2 .1zM66.2 360.4v.2l-.2-.1zM66.2 360.4v.4zM66.2 360.8v.2zM66.2 360.4v.2zM65.7 360.6h.5l-.5 .2zM65.7 360.8l.5-.2zM66.3 360v.3zM66.3 361.1l-.1 .4z"/>
<path d="M66.3 360.1v1.2zM66.3 360.1v.5zM66.3 360.8v.6zM66.2 360.4v.6zM66.3 360.6l-.1 .4zM66.4 360.3l-.1 1zM66.4 360.3v.8zM66.5 360.6l-.1 .5z"/>
</g>
<g fill="none" stroke="#f00" stroke-width=".25">
<path d="M45.7 359.6l1.7-.1 .4 .2 .1 1.6-.1 .4-.4 .2h-1.4l-.4-.2-.1-1.6zM45.8 359.9l.2-.2 1.5 .1 .1 .3-.1 1.5h-1.6l-.2-.2zM46.2 358.6h-1.7v1.7M47.1 358.6h1.7v1.7M52.1 359.5l1.5 .1 .6 .4M52.1 359.5l.1 .7a1.24 1.24 0 0 0 .3 1.5M52.6 358.6h-1.7v1.7M53.5 358.6h1.7v1.7M53.7 360l-1.3-.1v1.3M62.9 359.6v.9M63.5 358.6h-.6v.6M64 358.6h.9"/>
<path d="M64.6 358.6h-1.7v1.7M65.3 358.6h.9M65.5 358.6h1.7v1.7M66.6 358.6h.6v.6M67.2 359.6v.9M44.5 361.1v1.7h1.7M46.7 360.1l-.6 .3v.6M47.2 360.4v.7l-.5 .2M48.8 361.1v1.7h-1.7M50.9 361.2v1.7h1.7M52.9 360.5l.6-.4 .3 .2-.6 .3-.2 .3 .1 .2-.1 .3-.3-.2zM54.2 360.7a.91 .91 0 0 1-1.1 1"/>
<path d="M54.4 360.9a1.14 1.14 0 0 1-1.1 1.1M55.2 361.2v1.7h-1.7M62.9 362.2v.6h.6M62.9 360.9v1.9h2M65.3 362.8h.9M67.2 361.1v1.7h-1.7M67.2 362.2v.6h-.6M67.2 360.9v.9"/>
<circle cx="46.7" cy="360.7" r=".38"/>
<circle cx="47.3" cy="361.3" r=".15"/>
</g>
<text font-size="12.3" fill="#636466" x="19.6" y="35" transform="rotate(90 19.6 35)">WALL ELEVATION - D</text>
<text font-size="10.5" fill="#d39e00" x="24.6" y="384.6" transform="rotate(90 24.6 384.6)">M</text>
<text font-size="7.5" fill="#d39e00" x="24.6" y="394.3" transform="rotate(90 24.6 394.3)">aya</text>
<g font-size="7.4" fill="#f00">
<text x="173.1" y="323" transform="rotate(90 173.1 323)">wall color</text>
<text x="221.1" y="321.3" transform="rotate(90 221.1 321.3)">wall color</text>
<text x="229.9" y="320.8" transform="rotate(90 229.9 320.8)">paneling with</text>
<text x="252.8" y="321" transform="rotate(90 252.8 321)">Ceiling</text>
<text x="261.7" y="320.8" transform="rotate(90 261.7 320.8)">False</text>
</g>
<g font-size="6.2" fill="#00f">
<text x="133.2" y="11">1</text>
<text x="119.7" y="17">7'-112&quot;</text>
<text x="229.7" y="14">2'-1&quot;</text>
<text x="260.3" y="14">6&quot;</text>
<text x="34.5" y="40.6" transform="rotate(90 34.5 40.6)">1'-9&quot;</text>
<text x="34.5" y="157.4" transform="rotate(90 34.5 157.4)">9'-3&quot;</text>
<text x="34.5" y="273.6" transform="rotate(90 34.5 273.6)">1'-9&quot;</text>
</g>
<text font-size="5.6" x="131" y="361.6" transform="rotate(90 131 361.6)">DRAWING DETAIL</text>
<g font-size="4.5">
<text x="191.8" y="359.6" transform="rotate(90 191.8 359.6)">CLIENT NAME:</text>
<text x="219.5" y="358.8" transform="rotate(90 219.5 358.8)">SITE ADDRESS:</text>
<text x="265.3" y="365.8" transform="rotate(90 265.3 365.8)">WALL ELEVATION</text>
<text x="270.6" y="361.4" transform="rotate(90 270.6 361.4)">MASTER BEDROOM-1</text>
<text x="284.6" y="366.6" transform="rotate(90 284.6 366.6)">DRAWING TITLE :</text>
</g>
<g font-size="4.4">
<text x="183.5" y="371.3" transform="rotate(90 183.5 371.3)">PANCHOLI'S</text>
<text x="207.7" y="374.9" transform="rotate(90 207.7 374.9)">Vadodara</text>
</g>
<g font-size="3.3">
<text x="92.9" y="359.6" transform="rotate(90 92.9 359.6)">CHECKED BY:</text>
<text x="99.9" y="359.6" transform="rotate(90 99.9 359.6)">DRAWN BY:</text>
<text x="106" y="359" transform="rotate(90 106 359)">SCALE:</text>
<text x="112.1" y="359.6" transform="rotate(90 112.1 359.6)">REVISED DATE:</text>
<text x="119.3" y="359.6" transform="rotate(90 119.3 359.6)">REVISION NO.</text>
<text x="254.7" y="359.7" transform="rotate(90 254.7 359.7)">NOTES:</text>
<text x="149.8" y="362.2" transform="rotate(90 149.8 362.2)">NORTH:</text>
<text x="165.2" y="363" transform="rotate(90 165.2 363)">DATE:</text>
<text x="165.2" y="386.6" transform="rotate(90 165.2 386.6)">06-06-2024</text>
<text x="92.5" y="393.9" transform="rotate(90 92.5 393.9)">MITTAL</text>
<text x="99.9" y="390.6" transform="rotate(90 99.9 390.6)">PRASANNA</text>
<text x="106.1" y="395.5" transform="rotate(90 106.1 395.5)">N.T.S</text>
<text x="112.7" y="393.3" transform="rotate(90 112.7 393.3)">05/03/26</text>
</g>
<g font-size="2.9" fill="#d39e00">
<text x="19.8" y="388.5" transform="rotate(90 19.8 388.5)">SPACE</text>
<text x="19.8" y="401.1" transform="rotate(90 19.8 401.1)">STUDIO</text>
</g>
<g font-size="2.8">
<text x="46" y="365.5" transform="rotate(90 46 365.5)">@mayaspace.studio</text>
<text x="51.9" y="365" transform="rotate(90 51.9 365)">+918980144077</text>
<text x="58.5" y="365.5" transform="rotate(90 58.5 365.5)">mayaspace.studio@gmail.com</text>
<text x="64.3" y="365.8" transform="rotate(90 64.3 365.8)">www.mayaspace.studio</text>
</g>
<g font-size="2.5">
<text x="238" y="359.2" transform="rotate(90 238 359.2)">* ANY DISCREPENCY IN THE DRAWING</text>
<text x="242.9" y="359.2" transform="rotate(90 242.9 359.2)">* ALL DIMENSIONS ARE IN FEET \ INCHES.</text>
<text x="247.7" y="359.2" transform="rotate(90 247.7 359.2)">* DO NOT SCALE THE DRAWING.</text>
<text x="228.9" y="360.7" transform="rotate(90 228.9 360.7)">ON SITE.</text>
<text x="231.9" y="360.7" transform="rotate(90 231.9 360.7)">NOTICE BEFORE IMPLEMENTATION</text>
<text x="235" y="360.7" transform="rotate(90 235 360.7)">TO BE BROUGHT IN THE DESIGNER'S</text>
</g>
<g font-size="2.4">
<text x="119.8" y="391.3" transform="rotate(90 119.8 391.3)">R1</text>
<text x="119.8" y="398.2" transform="rotate(90 119.8 398.2)">R2</text>
<text x="119.8" y="405.3" transform="rotate(90 119.8 405.3)">R3</text>
</g>
</svg>
